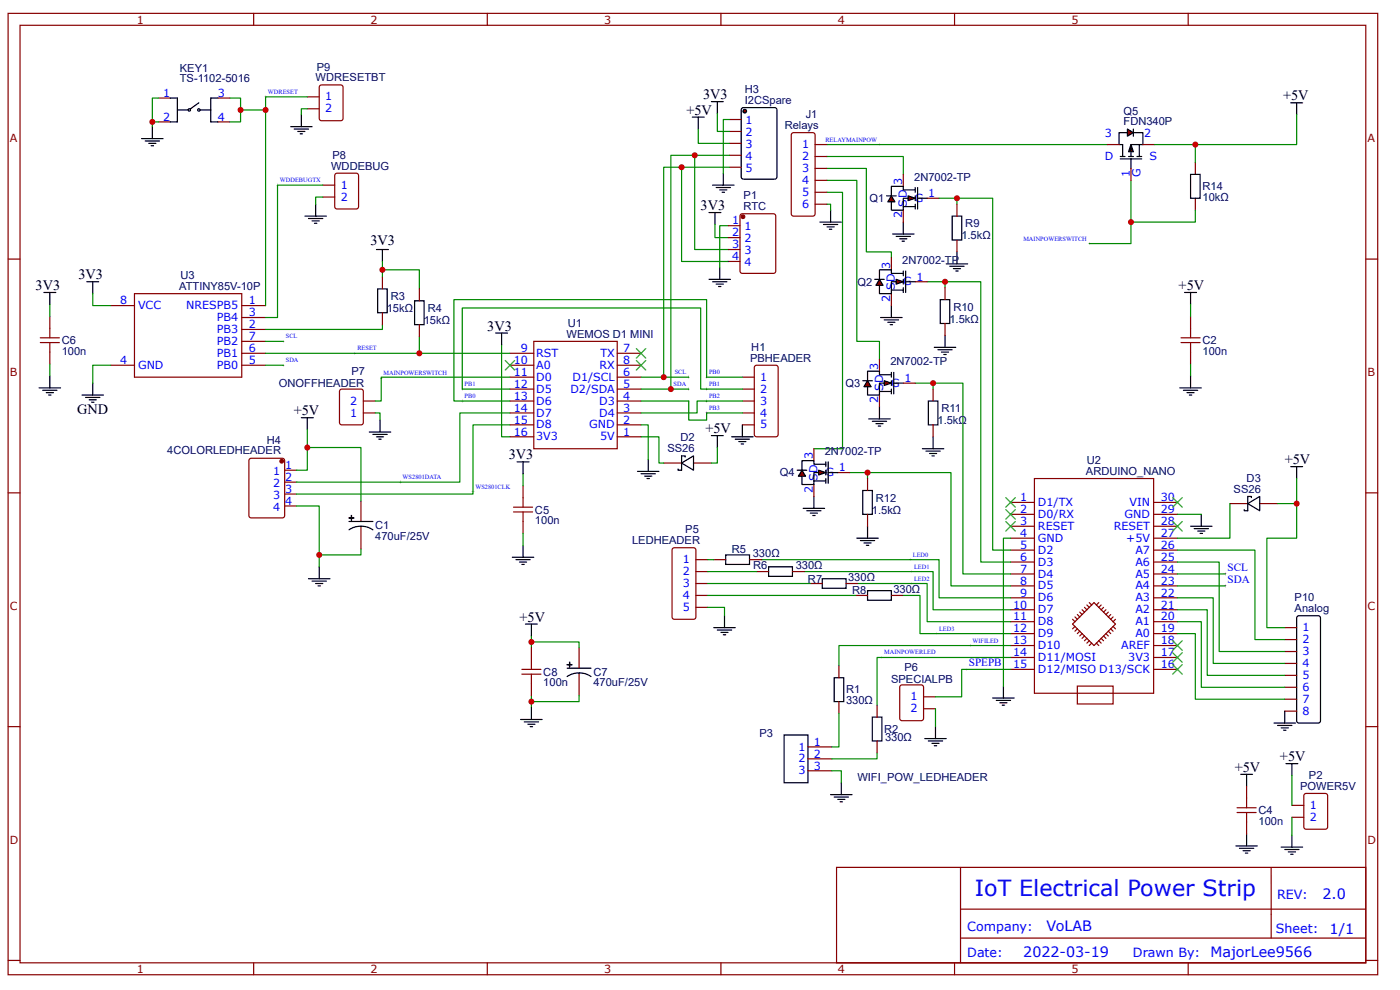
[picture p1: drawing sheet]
<svg xmlns="http://www.w3.org/2000/svg" width="297mm" height="210mm" viewBox="0 0 297 210" stroke-linecap="round" stroke-linejoin="round" font-family="sans-serif">
<g fill="none" stroke="#800" stroke-width=".25">
<path d="M67.9 18.2l.3-.2h4.1l.4 .2 .1 6.9-.2 .4-4.4 .1-.4-.2-.1-6.9zM65.2 20.5h2.5M65.2 23.1h2.5M68.5 39.2h2.5M71.2 36.9l.3-.2h4.1l.4 .2 .1 6.9-.3 .4-4.3 .1-.4-.2-.1-6.9zM68.5 41.8h2.5M23.5 77.4h5M23.5 64.8h5M28.5 62.3h22.8v17.7h-22.8zM51.3 74.9h5M51.3 77.4h5M51.3 72.4h5"/>
<path d="M51.3 69.8h5M51.3 67.3h5M51.3 64.8h5M108.2 74.9h5M108.2 77.4h5M108.2 80h5M113.2 72.4h17.7v22.7h-17.7zM130.9 74.9h5.1M130.9 77.4h5.1M130.9 80h5.1M157.5 80h2.5M160.2 77.6l.3-.2h4.1l.3 .1 .2 .3v14.3l-.1 .3-.3 .2h-4.2l-.2-.1-.3-.3v-14.3z"/>
<path d="M250.6 72.6h4M250.6 71.6h4M252.6 67.1v4.5M252.6 72.6v4.6M53 97.3l.3-.1h6.6l.4 .2 .1 11.9-.2 .4-6.9 .1-.4-.2-.1-11.9zM72.2 82.6l.3-.1h4.1l.4 .2 .1 6.9-.2 .4-4.4 .1-.4-.2-.1-6.9zM77.1 85h2.5M77.1 87.5h2.5M108.2 92.6h5M108.2 90.1h5M108.2 82.5h5M108.2 85h5"/>
<path d="M108.2 87.5h5M130.9 92.6h5.1M130.9 90.1h5.1M130.9 82.5h5.1M130.9 85h5.1M130.9 87.5h5.1M157.5 90.1h2.5M157.5 82.5h2.5M157.5 85h2.5M157.5 87.5h2.5M214.4 119.2h5.1M214.4 116.6h5.1"/>
<path d="M214.4 114.1h5.1M214.4 111.6h5.1M214.4 109h5.1M214.4 106.5h5.1M219.5 101.5h25.2v45.5h-25.2zM244.7 119.2h5.1M244.7 116.6h5.1M244.7 114.1h5.1M244.7 111.6h5.1M244.7 109h5.1M244.7 106.5h5.1M214.4 139.4h5.1"/>
<path d="M214.4 136.9h5.1M214.4 134.3h5.1M214.4 131.8h5.1M214.4 129.3h5.1M214.4 126.7h5.1M214.4 124.2h5.1M214.4 121.7h5.1M227.5 132.3l4.6-4.5 4.5 4.5-4.5 4.6zM227.5 131.3l.6 .5M228.1 130.8l.5 .5M228.1 132.8l-.6 .5M228.6 130.3l.5 .5"/>
<path d="M228.6 133.3l-.5 .5M229.1 129.8l.5 .5M229.1 133.8l-.5 .5M229.6 129.3l.5 .5M229.6 134.3l-.5 .5M230.1 128.8l.5 .5M230.1 134.8l-.5 .5M230.6 128.3l.5 .5M230.6 135.3l-.5 .5M231.1 127.8l.5 .5M231.1 135.8l-.5 .6M231.6 136.4l-.5 .5"/>
<path d="M232.6 136.4l.5 .5M233.1 135.8l.5 .6M233.1 127.8l-.5 .5M233.6 135.3l.5 .5M233.6 128.3l-.5 .5M234.1 134.8l.5 .5M234.1 128.8l-.5 .5M234.6 134.3l.5 .5M234.6 129.3l-.5 .5M235.1 133.8l.5 .5M235.1 129.8l-.5 .5M235.6 133.3l.5 .5"/>
<path d="M235.6 130.3l-.5 .5M236.1 132.8l.5 .5M236.1 130.8l-.5 .5M236.6 131.3l-.5 .5M244.7 139.4h5.1M244.7 136.9h5.1M244.7 134.3h5.1M244.7 131.8h5.1M244.7 129.3h5.1M244.7 126.7h5.1M244.7 124.2h5.1M244.7 121.7h5.1"/>
<path d="M214.4 141.9h5.1M228.6 145.5h7.5v3.8h-7.5zM244.7 141.9h5.1M274.1 170.7h2.5M274.1 173.3h2.5M276.8 168.4l.3-.2h4.1l.4 .2 .1 6.9-.3 .4-4.3 .1-.4-.2-.1-6.9z"/>
</g>
<g fill="none" stroke="#000" stroke-width=".25">
<path d="M61.7 26.9h4.5M62.4 27.4h3M63.2 27.9h1.5M63.7 28.4h.5M63.9 24.3v2.6M273.8 21.8h2.6M275.1 21.8v2.5M18.4 59.7h2.5M19.7 59.7v2.6M64.7 45.8h4.5M65.4 46.3h3.1M66.2 46.8h1.5"/>
<path d="M66.7 47.3h.5M67 43.3v2.5M79.9 52.9h2.5M81.1 52.9v2.5M150.4 45.1h2.5M150.4 59.2h4.6M151.2 59.7h3M151.7 45.1v2.5M152.7 56.7v2.5M173.9 47.1h4.6M174.7 47.6h3M175.5 48.1h1.5"/>
<path d="M176 48.6h.5M176.2 44.6v2.5M105.2 70.6h2.5M106.4 70.6v2.5M151.9 60.2h1.6M152.4 60.7h.5M251.3 62h2.5M252.6 62v2.5M252.6 79.7v2.5M17.4 83.8h4.6M18.2 84.3h3M18.9 84.8h1.5"/>
<path d="M19.4 85.3h.5M19.7 81.2v2.6M78.3 91.6h4.6M79.1 92.1h3M79.9 92.6h1.5M80.4 93.1h.5M80.6 89.1v2.5M250.3 82.2h4.6M251.1 82.7h3M251.8 83.2h1.5M252.3 83.8h.5M151.4 133.1h4.6"/>
<path d="M152.2 133.6h3M152.9 134.1h1.6M153.5 134.6h.5M153.7 130.5v2.6M176.2 168.5h4.6M177 169h3M177.7 169.5h1.5M178.2 170h.5M178.5 165.9v2.6M271.8 179.6h4.6M272.8 161.9h2.5M274.1 161.9v2.5"/>
<path d="M274.1 177.1v2.5M272.6 180.1h3M273.3 180.6h1.5M273.8 181.1h.5"/>
</g>
<g fill="none" stroke="#080" stroke-width=".25">
<path d="M65.2 23.1h-1.3v1.2M65.2 20.5h-8.9v44.3M68.5 39.2h-9.6v28.1h-2.6M175.5 30.7h59.4M239.9 38.2v13.4h-8.8M68.5 41.8h-1.5v1.5M81.1 57.2h7.9v4M81.1 55.4v3.3M151.7 47.6v2.8h2.8M154.5 47.8h-1.8v8.9M19.7 62.3v2.5h3.8M23.5 77.4h-3.8v3.8"/>
<path d="M56.3 77.4h3.8M56.3 72.4h3.8M81.1 68.8v1h-24.8M89 71.4v3.5h-32.7M89 74.9h19.2M106.4 73.1v19.5h1.8M108.2 80h-27.3v5h-1.3M252.6 64.5v2.6M252.6 77.2v2.5M79.6 87.5h1v1.6M161.5 118.7h37.7v8h15.2M170.6 121.2h27.4v8.1h16.4"/>
<path d="M182 123.7h14.7v8.1h17.7M214.4 136.9h-36.4v4.3M274.1 164.4v6.3M274.1 173.3v3.8"/>
</g>
<g fill="#000">
<path d="M58.9 39v.5zM58.6 39.2h.5z"/>
<path d="M186.6 30.4v.5zM186.3 30.7h.5z"/>
<path d="M231.1 51.4v.5zM230.8 51.6h.5z"/>
<path d="M60.1 77.2v.5zM59.9 77.4h.5z"/>
<path d="M60.1 72.1v.5zM59.9 72.4h.5z"/>
<path d="M75.3 74.7v.5zM75.1 74.9h.5z"/>
<path d="M80.9 80v.5zM80.6 80.2h.5z"/>
<path d="M193.2 118.4v.5zM192.9 118.7h.5z"/>
<path d="M187.1 139.1v.5zM186.8 139.4h.5z"/>
<path d="M193.4 120.9v.5zM193.2 121.2h.5z"/>
<path d="M193.4 123.5v.5zM193.2 123.7h.5z"/>
<path d="M198.7 134.1v.5zM198.5 134.3h.5z"/>
<path d="M205.8 136.6v.5zM205.5 136.9h.5z"/>
</g>
<circle cx="59.8" cy="97.8" r=".38" fill="#800"/>
<g fill="none" stroke="#800" stroke-width=".25">
<path d="M60.4 99.7h2.5M60.4 102.2h2.5M60.4 104.7h2.5M60.4 107.3h2.5M191 145.4l.4-.2h4l.4 .2 .1 6.9-.2 .4-4.3 .1-.4-.2-.1-6.9zM195.9 147.7h2.6M195.9 150.3h2.6"/>
<circle cx="59.8" cy="97.8" r=".38"/>
</g>
<g fill="none" stroke="#000" stroke-width=".25">
<path d="M146.9 24.8h2.5M148.1 24.8v2.6M151.2 39.2h4.5M151.9 39.8h3.1M153.5 36.7v2.5M157.4 23l.3-.2h6.6l.5 .3v14.4l-.3 .4-6.8 .1-.4-.3-.1-14.4zM152.7 40.3h1.5M153.2 40.8h.5M189.4 49.6h4.5M190.1 50.1h3.1M190.9 50.6h1.5M191.4 51.1h.5"/>
<path d="M191.6 47.1v2.5M200.7 55.9h4.6M201.5 56.4h3M202.3 57h1.5M202.8 57.5h.5M203 53.4v2.5M186.8 67.3h4.6M187.6 67.8h3M188.3 68.3h1.6M188.9 68.8h.5M189.1 64.8v2.5M198.2 73.6h4.6"/>
<path d="M199 74.1h3M199.7 74.7h1.5M200.2 75.2h.5M200.5 71.1v2.5M63.9 88.6h2.6M65.2 88.6v2.5M135.2 99.9h4.6M137.5 97.4v2.5M150.9 92.4h2.6M152.2 92.4v2.5M155.2 92.6h4.6M156 93.1h3"/>
<path d="M156.7 93.6h1.6M157.2 94.1h.5M157.5 90.1v2.5M184.3 88.8h4.6M185.1 89.3h3M185.8 89.8h1.5M186.3 90.3h.5M186.6 86.3v2.5M195.7 95.1h4.5M196.4 95.6h3.1M197.2 96.1h1.5M197.7 96.7h.5"/>
<path d="M198 92.6v2.5M273.8 98.9h2.6M275.1 98.9v2.6M136 100.4h3M136.8 101h1.5M137.3 101.5h.5M170.4 107.8h4.5M171.2 108.3h3M171.9 108.8h1.5M172.4 109.3h.5M172.7 105.3v2.5M181.8 114.1h4.5"/>
<path d="M182.5 114.6h3.1M183.3 115.1h1.5M183.8 115.6h.5M184 111.6v2.5M252.6 111.6h4.5M253.3 112.1h3.1M254.1 112.6h1.5M254.6 113.1h.5M254.9 109v2.6M65.4 122.7h4.6M66.2 123.2h3M67 123.7h1.5"/>
<path d="M67.5 124.2h.5M67.7 120.2v2.5M196.2 156.6h4.5M196.9 157.1h3.1M197.7 157.6h1.5M198.2 158.1h.5M198.5 154.1v2.5M210.6 148h4.6M211.4 148.5h3M212.1 149h1.5M212.6 149.5h.5M212.9 145.5v2.5"/>
</g>
<g fill="none" stroke="#080" stroke-width=".25">
<path d="M175.5 33.2h16.1v3.8M175.5 35.7h8.3v17.7h5.3v1.3M175.5 38.2h6.3v34.2h4.8v3.8M175.5 40.8h3.2v54.3h-6M196.7 59.7h3.8v1.3M200.5 59.7h7.6v59.5h6.3M203 43.3v-1.3h7.6v74.6h3.8M136 80h10.1M157.5 80h-7.6v-16.5h-53.6v21.5h11.9M65.2 91.1v8.6h-2.3M108.2 82.5h-10.1v-17.2h50.5v17.2h8.9M108.2 87.5h-10.6v14.7h-34.7"/>
<path d="M108.2 90.1h-7.9v14.6h-37.4M136 90.1h1.5v7.3M136 82.5h10.1M146.1 85v4.1h3.8v-1.6h7.6M157.5 85h-9.6v2.5h-11.9M194.2 81.2h3.8v1.3M198 81.2h6.3v40.5h10.1M62.9 107.3h4.8v12.9M180.3 100.2h3.7v1.3M184 100.2h17.8v24h12.6M214.4 114.1h-1.5v31.4M249.8 109h5.1"/>
<path d="M249.8 121.7h10.1M249.8 124.2h10.1M198.5 150.3v3.8M214.4 141.9h-10.4v5.8h-5.5"/>
</g>
<g fill="#000">
<path d="M56.3 20.3v.5zM56.1 20.5h.5z"/>
<path d="M107.2 76.4l2 2zM109.2 76.4l-2 2z"/>
<path d="M135 73.9l2 2zM137 73.9l-2 2z"/>
<path d="M135 76.4l2 2zM137 76.4l-2 2z"/>
<path d="M146.1 79.7v.5zM145.9 80h.5z"/>
<path d="M149.9 79.7v.5zM149.7 80h.5z"/>
<path d="M98.1 84.8v.5zM97.8 85h.5z"/>
<path d="M98.1 82.2v.5zM97.8 82.5h.5z"/>
<path d="M146.1 82.2v.5zM145.9 82.5h.5z"/>
<path d="M149.9 82.2v.5zM149.7 82.5h.5z"/>
<path d="M149.9 84.8v.5zM149.7 85h.5z"/>
<path d="M149.9 87.3v.5zM149.7 87.5h.5z"/>
<path d="M84.9 102v.5zM84.7 102.2h.5z"/>
<path d="M100.3 104v.5zM100.1 104.2h.5z"/>
<path d="M213.4 105.5l2 2zM215.4 105.5l-2 2z"/>
<path d="M213.4 108l2 2.1zM215.4 108l-2 2.1z"/>
<path d="M213.4 110.6l2 2zM215.4 110.6l-2 2z"/>
<path d="M248.8 105.5l2 2zM250.8 105.5l-2 2z"/>
<path d="M248.8 110.6l2 2zM250.8 110.6l-2 2z"/>
<path d="M248.8 135.8l2 2.1zM250.8 135.8l-2 2.1z"/>
<path d="M248.8 138.4l2 2zM250.8 138.4l-2 2z"/>
<path d="M259.9 124v.5zM259.7 124.2h.5z"/>
<path d="M259.9 121.4v.5zM259.7 121.7h.5z"/>
<path d="M205 141.7v.5zM204.8 141.9h.5z"/>
<path d="M248.8 140.9l2 2zM250.8 140.9l-2 2z"/>
</g>
<g fill="none" stroke="#3c3" stroke-width=".25">
<path d="M107.2 76.4l2 2M109.2 76.4l-2 2M135 73.9l2 2M135 76.4l2 2M137 73.9l-2 2M137 76.4l-2 2M213.4 105.5l2 2M213.4 108l2 2.1M213.4 110.6l2 2M215.4 105.5l-2 2M215.4 108l-2 2.1M215.4 110.6l-2 2"/>
<path d="M248.8 105.5l2 2M248.8 110.6l2 2M250.8 105.5l-2 2M250.8 110.6l-2 2M248.8 135.8l2 2.1M248.8 138.4l2 2M250.8 135.8l-2 2.1M250.8 138.4l-2 2M248.8 140.9l2 2M250.8 140.9l-2 2"/>
</g>
<circle cx="158" cy="23.6" r=".38" fill="#800"/>
<g fill="none" stroke="#000" stroke-width=".25">
<path d="M150.9 21.5h2.6M152.2 21.5v2.6M74 112.3a4.6 4.6 0 0 1 5.1 0M74 110.6h5.1M275.2 130.7l.4-.2h4l.3 .1 .2 .3v21.9v.3l-.4 .2h-4.1l-.3-.1-.2-.3v-21.9zM270.3 153.3h4.5M271 153.8h3.1M271.8 154.3h1.5M272.3 154.8h.5M272.6 150.8v2.5"/>
<circle cx="158" cy="23.6" r=".38"/>
</g>
<g fill="none" stroke="#800" stroke-width=".25">
<path d="M154.7 25.3h2.5M154.7 27.9h2.5M154.7 30.4h2.5M154.7 32.9h2.5M154.7 35.5h2.5M76.6 106.3v4.3M76.6 111.6v4.8M272.6 133.1h2.5M272.6 135.6h2.5M272.6 138.1h2.5M272.6 140.7h2.5M272.6 143.2h2.5"/>
<path d="M272.6 145.7h2.5M272.6 148.2h2.5M272.6 150.8h2.5"/>
</g>
<path d="M148.1 27.4v3h6.6M152.2 24.1v3.8h2.5M154.7 25.3h-1.2v11.4M154.7 32.9h-12.4v49.6M154.7 35.5h-13.9v44.5M249.8 116.6h16.4v19h6.4M249.8 119.2h8.8v18.9h14M275.1 101.5v12.6h-6.3v19h3.8M249.8 126.7h7.6v14h15.2M249.8 129.3h6.3v13.9h16.5M249.8 131.8h5.1v13.9h17.7M249.8 134.3h3.8v13.9h19" fill="none" stroke="#080" stroke-width=".25"/>
<path d="M74 109.8h1.1z" fill="#800"/>
<path d="M74 109.8h1.1z" fill="none" stroke="#000" stroke-width=".25"/>
<path d="M74.6 109.3v1z" fill="#800"/>
<g fill="none" stroke="#000" stroke-width=".25">
<path d="M9.3 62h2.5M10.6 62v2.5M10.6 79.7v2.5M8.3 82.2h4.5M9.1 82.7h3M9.8 83.2h1.5M10.3 83.8h.5M109.7 97.9h2.5M111 97.9v2.5M74.6 109.3v1zM108.7 118.1h4.5M109.4 118.7h3.1"/>
<path d="M110.2 119.2h1.5M110.7 119.7h.5M111 115.6v2.5M120.3 143.4a4.6 4.6 0 0 1 5.1 0M120.3 141.7h5.1M262.2 179.3h4.5M262.9 179.9h3.1M263.2 164.2h2.5M264.5 164.2v2.5M264.5 176.8v2.5M263.7 180.4h1.5M264.2 180.9h.5"/>
</g>
<path d="M10.6 64.5v2.6M10.6 77.2v2.5M65.2 94.9h11.4v11.4M76.6 116.4v1.2h-8.9M111 100.4v2.6M111 113.1v2.5" fill="none" stroke="#080" stroke-width=".25"/>
<g fill="none" stroke="#800" stroke-width=".25">
<path d="M8.5 72.6h4.1M8.5 71.6h4.1M10.6 67.1v4.5M10.6 72.6v4.6M108.9 108.5h4.1M108.9 107.5h4.1M111 103v4.5M111 108.5v4.6M122.9 137.4v4.3M122.9 142.7v4.8M262.4 172.3h4.1M262.4 171.3h4.1"/>
<path d="M264.5 166.7v4.6M264.5 172.3v4.5"/>
</g>
<path d="M120.3 140.9h1z" fill="#800"/>
<path d="M120.3 140.9h1z" fill="none" stroke="#000" stroke-width=".25"/>
<path d="M120.8 140.4l.1 1z" fill="#800"/>
<g fill="none" stroke="#000" stroke-width=".25">
<path d="M30 29.4h4.6M30.8 29.9h3M31.6 30.4h1.5M32.1 30.9h.5M32.3 26.9v2.5M36.1 20.8h1.5v5h-1.5M37.6 23.3h2.3M42.2 21.8l-1.8 1.3M42.4 23.3h2.3M46.2 20.8h-1.5v5h1.5M111.5 132.3h2.5M112.7 132.3v2.5"/>
<path d="M110.5 152.5h4.5M111.2 153h3.1M112 153.6h1.5M112.5 154.1h.5M112.7 150v2.5M120.8 140.4l.1 1z"/>
<circle cx="40.2" cy="23.3" r=".25"/>
<circle cx="42.2" cy="23.3" r=".25"/>
</g>
<path d="M33.6 25.8h-1.3v1.1M33.6 20.8h-1.3v5M48.8 20.8h2.2v5h-2.2M51 23.3h5.3M112.7 136.1h10.2v1.3M112.7 134.8v2.6M112.7 147.5v2.5M122.9 147.5v1.2h-10.2" fill="none" stroke="#080" stroke-width=".25"/>
<g fill="none" stroke="#800" stroke-width=".25">
<path d="M1.7 2.8h290.6v203.9h-290.6zM4.3 5.4h285.5v198.7h-285.5zM53.8 2.8v2.6M103.4 2.8v2.6M152.9 2.8v2.6M202.5 2.8v2.6M252.1 2.8v2.6M33.6 25.8h2.5M33.6 20.8h2.5M46.2 25.8h2.6M46.2 20.8h2.6M1.7 54.9h2.6"/>
<path d="M157.1 45.5l.4-.2h6.6l.4 .2 .1 12-.2 .4-6.9 .1-.4-.3-.1-11.9zM289.8 54.9h2.5M1.7 104.5h2.6M289.8 104.5h2.5M112.7 137.4v4.5M1.7 154.1h2.6M110.7 142.9h4.1M110.7 141.9h4.1M112.7 142.9v4.6M289.8 154.1h2.5M177.5 183.9h112.3v20.2h-112.3zM203.8 183.9v20.2"/>
<path d="M203.8 192.7h85.9M203.9 198.9h85.8M269.7 183.9v15M1.7 203.6h2.6M53.8 204.1v2.6M103.4 204.1v2.6M152.9 204.1v2.6M202.5 204.1v2.6M252.1 204.1v2.6M289.8 203.6h2.5"/>
</g>
<circle cx="157.6" cy="45.9" r=".38" fill="#800"/>
<g fill="none" stroke="#800" stroke-width=".25">
<path d="M154.5 47.8h2.5M154.5 50.4h2.5M154.5 52.9h2.5M154.5 55.4h2.5M140.8 98.2h3.8M147.1 98.2h3.8M260.9 106.8h3.8M267.2 106.8h3.8"/>
<circle cx="157.6" cy="45.9" r=".38"/>
</g>
<path d="M136 92.6h3.8v5.6h1M136 85h10.1M152.2 94.9v3.3h-1.3M260.9 106.8v7.3h-11.1M271 106.8h4.1" fill="none" stroke="#080" stroke-width=".25"/>
<path d="M144.6 98.2l2.5-1.5v3zM145.4 96.9v-.2h-.8v3h-.8v-.3M264.7 106.8l2.5-1.5v3zM265.5 105.5v-.2h-.8v3h-.7v-.3" fill="none" stroke="#000" stroke-width=".25"/>
<path d="M239.9 30.7l.5 1.5h-1z" fill="#800"/>
<path d="M239.9 30.7l.5 1.5h-1z" fill="none" stroke="#000" stroke-width=".25"/>
<path d="M239.2 27.4l1.2 .7-1.2 .8z" fill="#800"/>
<g fill="none" stroke="#000" stroke-width=".25">
<path d="M194.2 39.8v1M194.7 39.8v4.5M237.7 33.7h4.5M237.7 33.2h1M239.2 27.4l1.2 .7-1.2 .8zM239.2 28.1h-1.8v2.6h.8v2.5M239.4 33.2h1M239.9 33.7v2M240.4 28.1h2.1v2.6h-2.6v2.5M240.4 27.4v1.5M241.2 33.2h1M241.7 30.7v2.5"/>
<path d="M252.6 37h2v5h-2zM188.1 41.5h2M191.6 43.8h2.6M194.2 42h-2.6v2.6h-2.5v-1.8M194.2 40.3h-2.6v-.8h-2.5v2M194.2 41.5v1M194.2 43.3v1M194.7 42h2"/>
</g>
<g fill="none" stroke="#800" stroke-width=".25">
<path d="M168 28.3l.4-.2h4l.3 .1 .2 .3v16.8l-.1 .3-.3 .2h-4.1l-.3-.1-.2-.3v-16.8zM172.9 30.7h2.6M172.9 33.2h2.6M172.9 35.7h2.6M172.9 38.2h2.6M191.6 37v2.5M234.9 30.7h2.5M239.9 35.7v2.5M242.5 30.7h2.5M253.6 34.4v2.6M172.9 40.8h2.6M172.9 43.3h2.6"/>
<path d="M191.6 44.6v2.5M196.7 42h2.5M253.6 42v2.6"/>
</g>
<path d="M253.6 30.7v3.7M275.1 24.3v6.4h-30.1M175.5 43.3h.7v1.3M253.6 44.6v2.5h-13.7" fill="none" stroke="#080" stroke-width=".25"/>
<path d="M189.1 41.5l.8 1.3h-1.6z" fill="#800"/>
<path d="M189.1 41.5l.8 1.3h-1.6z" fill="none" stroke="#000" stroke-width=".25"/>
<path d="M192.6 41.5l1.6 .5-1.6 .5z" fill="#800"/>
<path d="M185.6 59.2h2M191.6 59.7h-2.5v2.6h-2.5v-1.8M191.6 58h-2.5v-.8h-2.5v2M191.6 57.5v1M191.6 59.2v1M192.1 59.7h2.1M192.1 57.5v4.5M192.6 41.5l1.6 .5-1.6 .5zM189.1 61.5h2.5M191.6 61v1" fill="none" stroke="#000" stroke-width=".25"/>
<path d="M199.2 42h3.8" fill="none" stroke="#080" stroke-width=".25"/>
<path d="M189.1 54.7v2.5M194.2 59.7h2.5M189.1 62.3v2.5" fill="none" stroke="#800" stroke-width=".25"/>
<path d="M186.6 59.2l.7 1.3h-1.5z" fill="#800"/>
<path d="M186.6 59.2l.7 1.3h-1.5z" fill="none" stroke="#000" stroke-width=".25"/>
<path d="M190.1 59.2l1.5 .5-1.5 .5z" fill="#800"/>
<path d="M190.1 59.2l1.5 .5-1.5 .5zM189.1 79.5h-2.5v-.8h-2.6v2M189.1 79v1M189.6 79v4.5M183 80.7h2.1M186.6 83h2.5M189.1 81.2h-2.5v2.6h-2.6v-1.8M189.1 80.7v1M189.1 82.5v1M189.6 81.2h2" fill="none" stroke="#000" stroke-width=".25"/>
<path d="M186.6 76.2v2.5M186.6 83.8v2.5M191.6 81.2h2.6" fill="none" stroke="#800" stroke-width=".25"/>
<path d="M184 80.7l.8 1.3h-1.5z" fill="#800"/>
<path d="M184 80.7l.8 1.3h-1.5z" fill="none" stroke="#000" stroke-width=".25"/>
<path d="M187.6 80.7l1.5 .5-1.5 .5z" fill="#800"/>
<path d="M169.1 99.7h2.1M175.2 98.4h-2.5v-.7h-2.6v2M175.2 97.9v1M175.2 99.7v1M175.7 97.9v4.6M187.6 80.7l1.5 .5-1.5 .5zM172.7 102h2.5M175.2 100.2h-2.5v2.5h-2.6v-1.7M175.2 101.5v1M175.7 100.2h2" fill="none" stroke="#000" stroke-width=".25"/>
<path d="M172.7 95.1v2.6M172.7 102.7v2.6M177.7 100.2h2.6" fill="none" stroke="#800" stroke-width=".25"/>
<path d="M170.1 99.7l.8 1.3h-1.5z" fill="#800"/>
<path d="M170.1 99.7l.8 1.3h-1.5z" fill="none" stroke="#000" stroke-width=".25"/>
<path d="M173.7 99.7l1.5 .5-1.5 .5z" fill="#800"/>
<g fill="none" stroke="#000" stroke-width=".25">
<path d="M202 45.8h2v5.1h-2zM80.1 61.2h2v5.1h-2zM88 63.8h2v5h-2zM199.5 63.5h2v5.1h-2zM173.7 99.7l1.5 .5-1.5 .5zM196.9 85h2.1v5.1h-2.1zM154 117.6h5v2.1h-5zM183 104h2.1v5h-2.1zM163.1 120.2h5v2h-5zM174.4 122.7h5.1v2h-5.1zM184 125.2h5.1v2.1h-5.1zM166.3 155.8h5.1v10.1h-5.1z"/>
<path d="M177 143.7h2v5h-2zM185.1 152h2v5.1h-2z"/>
</g>
<g fill="none" stroke="#800" stroke-width=".25">
<path d="M81.1 58.7v2.5M203 43.3v2.5M203 50.9v2.5M81.1 66.3v2.5M89 61.2v2.6M89 68.8v2.6M200.5 61v2.5M200.5 68.6v2.5M198 82.5v2.5M198 90.1v2.5M142.7 116.3l.4-.2h4l.3 .1 .2 .3v14.3l-.1 .3-.3 .2h-4.1l-.3-.1-.2-.3v-14.3zM147.6 118.7h2.6"/>
<path d="M151.4 118.7h2.6M159 118.7h2.5M184 101.5v2.5M184 109v2.6M147.6 121.2h2.6M147.6 123.7h2.6M147.6 126.2h2.6M147.6 128.8h2.6M160.5 121.2h2.6M168.1 121.2h2.5M171.9 123.7h2.5M179.5 123.7h2.5"/>
<path d="M181.5 126.2h2.5M189.1 126.2h2.5M171.4 158.4h5.1M178 141.2v2.5M178 148.7v2.6M186.1 149.5v2.5M186.1 157.1v2.5M171.4 160.9h5.1M171.4 163.4h5.1"/>
</g>
<path d="M144.6 35.5v19.9h9.9M147.4 32.9v20h7.1M150.2 118.7h1.2M150.2 128.8h3.5v1.7M150.2 121.2h10.3M150.2 123.7h21.7M150.2 126.2h31.3M191.6 126.2h3.6v8.1h19.2M214.4 139.4h-28.3v10.1M178 151.3v7.1h-1.5M186.1 159.6v1.3h-9.6M176.5 163.4h2v2.5" fill="none" stroke="#080" stroke-width=".25"/>
<g fill="#c00">
<circle cx="56.3" cy="23.3" r=".63"/>
<circle cx="51" cy="23.3" r=".63"/>
<circle cx="112.7" cy="148.7" r=".63"/>
<circle cx="112.7" cy="136.1" r=".63"/>
<circle cx="198" cy="81.2" r=".63"/>
<circle cx="200.5" cy="59.7" r=".63"/>
<circle cx="184" cy="100.2" r=".63"/>
<circle cx="32.3" cy="25.8" r=".63"/>
<circle cx="89" cy="74.9" r=".63"/>
<circle cx="275.1" cy="106.8" r=".63"/>
<circle cx="253.6" cy="30.7" r=".63"/>
<circle cx="239.9" cy="47.1" r=".63"/>
<circle cx="203" cy="42" r=".63"/>
<circle cx="147.4" cy="32.9" r=".63"/>
<circle cx="144.6" cy="35.5" r=".63"/>
<circle cx="81.1" cy="57.2" r=".63"/>
<circle cx="65.2" cy="94.9" r=".63"/>
<circle cx="67.7" cy="117.6" r=".63"/>
<circle cx="140.8" cy="80" r=".63"/>
<circle cx="142.3" cy="82.5" r=".63"/>
</g>
<text font-size="4.7" fill="#00f" x="206.8" y="190">IoT Electrical Power Strip</text>
<g font-size="3">
<text x="149.2" y="21">3V3</text>
<text x="272.2" y="21.3">+5V</text>
<text x="145.6" y="24.3">+5V</text>
<text x="148.6" y="44.6">3V3</text>
<text x="78.6" y="51.9">3V3</text>
<text x="16.6" y="59.2">3V3</text>
<text x="7.5" y="61.5">3V3</text>
<text x="250.1" y="61.5">+5V</text>
<text x="103.4" y="70.1">3V3</text>
<text x="16.4" y="87.8">GND</text>
<text x="62.3" y="88.1">+5V</text>
<text x="149.7" y="91.8">+5V</text>
<text x="107.9" y="97.4">3V3</text>
<text x="272.6" y="98.4">+5V</text>
<text x="110.2" y="131.8">+5V</text>
<text x="271.5" y="161.4">+5V</text>
<text x="261.9" y="163.7">+5V</text>
</g>
<g font-size="3" fill="#00f">
<text x="280.6" y="190.5">2.0</text>
<text x="222" y="197.4">VoLAB</text>
<text x="282.1" y="197.9">1/1</text>
<text x="217.1" y="203">2022-03-19</text>
<text x="256.8" y="202.9">MajorLee9566</text>
</g>
<g font-size="2.7" fill="#00f">
<text x="270.9" y="190.5">REV:</text>
<text x="205.2" y="197.4">Company:</text>
<text x="270.7" y="197.8">Sheet:</text>
<text x="205.2" y="202.9">Date:</text>
<text x="240.3" y="202.9">Drawn By:</text>
</g>
<g font-size="2.4" fill="#800">
<text x="29" y="5">1</text>
<text x="78.6" y="5">2</text>
<text x="128.2" y="5">3</text>
<text x="177.7" y="5">4</text>
<text x="227.3" y="5">5</text>
<text x="2.1" y="30.1">A</text>
<text x="290.1" y="30.1">A</text>
<text x="2.1" y="79.7">B</text>
<text x="290.1" y="79.7">B</text>
<text x="2.1" y="129.3">C</text>
<text x="290.1" y="129.3">C</text>
<text x="2.1" y="178.8">D</text>
<text x="290.1" y="178.8">D</text>
<text x="29" y="206.3">1</text>
<text x="78.6" y="206.3">2</text>
<text x="128.2" y="206.3">3</text>
<text x="177.7" y="206.3">4</text>
<text x="227.3" y="206.3">5</text>
</g>
<g font-size="2.4" fill="#000080">
<text x="38.2" y="17.4">TS-1102-5016</text>
<text x="38.2" y="15.2">KEY1</text>
<text x="67" y="17.2">WDRESETBT</text>
<text x="67.2" y="15">P9</text>
<text x="158" y="22.1">I2CSpare</text>
<text x="158" y="19.8">H3</text>
<text x="166.5" y="27.4">Relays</text>
<text x="170.9" y="25.1">J1</text>
<text x="238.4" y="26.6">FDN340P</text>
<text x="238.4" y="24.3">Q5</text>
<text x="70.3" y="36">WDDEBUG</text>
<text x="70.5" y="33.7">P8</text>
<text x="193.9" y="38.3">2N7002-TP</text>
<text x="255.1" y="40.3">R14</text>
<text x="157.8" y="44.5">RTC</text>
<text x="157.8" y="42.3">P1</text>
<text x="184.4" y="42.8">Q1</text>
<text x="255.1" y="42.6">10kΩ</text>
<text x="203.9" y="50.7">1.5kΩ</text>
<text x="204.8" y="48.2">R9</text>
<text x="38.3" y="59.2">U3</text>
<text x="191.4" y="56">2N7002-TP</text>
<text x="38" y="61.5">ATTINY85V-10P</text>
<text x="82.9" y="63.6">R3</text>
<text x="181.9" y="60.5">Q2</text>
<text x="202.3" y="65.9">R10</text>
<text x="82.1" y="66.1">15kΩ</text>
<text x="89.9" y="68.7">15kΩ</text>
<text x="90.7" y="66.1">R4</text>
<text x="120.2" y="71.6">WEMOS D1 MINI</text>
<text x="120.4" y="69.3">U1</text>
<text x="201.4" y="68.4">1.5kΩ</text>
<text x="13.1" y="75.2">100n</text>
<text x="13.1" y="73">C6</text>
<text x="159.1" y="76.7">PBHEADER</text>
<text x="159.4" y="74.4">H1</text>
<text x="188.9" y="77.5">2N7002-TP</text>
<text x="255.1" y="75.2">100n</text>
<text x="255.1" y="73">C2</text>
<text x="59.2" y="82">ONOFFHEADER</text>
<text x="74.6" y="79.5">P7</text>
<text x="179.4" y="82">Q3</text>
<text x="198.9" y="89.9">1.5kΩ</text>
<text x="199.7" y="87.4">R11</text>
<text x="56.6" y="94.1">H4</text>
<text x="141.6" y="95.9">SS26</text>
<text x="144.4" y="93.6">D2</text>
<text x="35.5" y="96.3">4COLORLEDHEADER</text>
<text x="165.5" y="101">Q4</text>
<text x="175" y="96.4">2N7002-TP</text>
<text x="230.4" y="100.7">ARDUINO_NANO</text>
<text x="230.6" y="98.4">U2</text>
<text x="185.8" y="106.3">R12</text>
<text x="261.7" y="104.5">SS26</text>
<text x="264.5" y="102.2">D3</text>
<text x="79.6" y="112.1">C1</text>
<text x="113.5" y="111.1">100n</text>
<text x="113.5" y="108.9">C5</text>
<text x="145.4" y="113.1">P5</text>
<text x="185" y="108.9">1.5kΩ</text>
<text x="79.6" y="114.4">470uF/25V</text>
<text x="134.1" y="115.4">LEDHEADER</text>
<text x="155.2" y="117.2">R5</text>
<text x="159.7" y="118.2">330Ω</text>
<text x="159.8" y="120.7">R6</text>
<text x="168.8" y="120.7">330Ω</text>
<text x="171.4" y="123.5">R7</text>
<text x="179.9" y="123.3">330Ω</text>
<text x="189.5" y="125.8">330Ω</text>
<text x="180.8" y="126">R8</text>
<text x="274.7" y="129.8">Analog</text>
<text x="274.7" y="127.5">P10</text>
<text x="115.3" y="143.3">C8</text>
<text x="125.9" y="143.2">C7</text>
<text x="191.9" y="142.2">P6</text>
<text x="115.3" y="145.5">100n</text>
<text x="125.9" y="145.5">470uF/25V</text>
<text x="179.5" y="149.3">330Ω</text>
<text x="179.5" y="147">R1</text>
<text x="189.1" y="144.8">SPECIALPB</text>
<text x="187.6" y="155.4">R2</text>
<text x="161.1" y="156.2">P3</text>
<text x="187.8" y="157.1">330Ω</text>
<text x="181.9" y="165.5">WIFI_POW_LEDHEADER</text>
<text x="275.8" y="167.5">POWER5V</text>
<text x="277.7" y="165.2">P2</text>
<text x="267" y="172.6">C4</text>
<text x="267" y="174.8">100n</text>
</g>
<g font-size="2.4" fill="#00f">
<text x="34.6" y="20.5">1</text>
<text x="46.2" y="20.5">3</text>
<text x="69" y="21.3">1</text>
<text x="69" y="23.8">2</text>
<text x="34.6" y="25.6">2</text>
<text x="46.2" y="25.6">4</text>
<text x="158.2" y="26.4">1</text>
<text x="158.2" y="28.9">2</text>
<text x="234.4" y="29.1">3</text>
<text x="242.7" y="29.1">2</text>
<text x="158.2" y="31.4">3</text>
<text x="158.2" y="33.9">4</text>
<text x="170.2" y="31.4">1</text>
<text x="170.2" y="33.9">2</text>
<text x="234.4" y="33.9">D</text>
<text x="243.9" y="33.9">S</text>
<text x="72.3" y="40">1</text>
<text x="158.2" y="36.5">5</text>
<text x="170.2" y="36.5">3</text>
<text x="170.2" y="39">4</text>
<text x="170.2" y="41.5">5</text>
<text x="191.4" y="39.2" transform="rotate(-90 191.4 39.2)">3</text>
<text x="196.9" y="41.8">1</text>
<text x="239.7" y="37.5" transform="rotate(-90 239.7 37.5)">1</text>
<text x="242" y="37.5" transform="rotate(-90 242 37.5)">G</text>
<text x="72.3" y="42.5">2</text>
<text x="155.4" y="47.6">1</text>
<text x="170.2" y="44.1">6</text>
<text x="191.4" y="46.3" transform="rotate(-90 191.4 46.3)">2</text>
<text x="192.4" y="43.8" transform="rotate(-90 192.4 43.8)">SD</text>
<text x="194.1" y="42.8">G</text>
<text x="155.4" y="50.1">2</text>
<text x="155.4" y="52.7">3</text>
<text x="157.9" y="48.9">1</text>
<text x="157.9" y="51.4">2</text>
<text x="157.9" y="53.9">3</text>
<text x="155.4" y="55.2">4</text>
<text x="157.9" y="56.4">4</text>
<text x="188.9" y="57" transform="rotate(-90 188.9 57)">3</text>
<text x="194.4" y="59.5">1</text>
<text x="25.5" y="64.5">8</text>
<text x="29.3" y="65.5">VCC</text>
<text x="39.5" y="65.5">NRESPB5</text>
<text x="52.8" y="64.5">1</text>
<text x="188.9" y="64" transform="rotate(-90 188.9 64)">2</text>
<text x="189.9" y="61.5" transform="rotate(-90 189.9 61.5)">SD</text>
<text x="191.6" y="60.5">G</text>
<text x="46" y="70.6">PB3</text>
<text x="46" y="68.1">PB4</text>
<text x="52.8" y="69.6">2</text>
<text x="52.8" y="67.1">3</text>
<text x="25.5" y="77.2">4</text>
<text x="46" y="75.7">PB1</text>
<text x="46" y="73.1">PB2</text>
<text x="52.8" y="77.2">5</text>
<text x="52.8" y="74.7">6</text>
<text x="52.8" y="72.1">7</text>
<text x="109" y="77.2">10</text>
<text x="110.5" y="74.7">9</text>
<text x="113.7" y="75.7">RST</text>
<text x="127.4" y="75.7">TX</text>
<text x="132.2" y="74.7">7</text>
<text x="132.2" y="77.2">8</text>
<text x="29.3" y="78.2">GND</text>
<text x="46" y="78.2">PB0</text>
<text x="109" y="79.7">11</text>
<text x="109" y="82.2">12</text>
<text x="113.7" y="78.2">A0</text>
<text x="113.7" y="80.7">D0</text>
<text x="113.7" y="83.2">D5</text>
<text x="121" y="83.2">D2/SDA</text>
<text x="121.5" y="80.7">D1/SCL</text>
<text x="127.2" y="78.2">RX</text>
<text x="132.2" y="79.7">6</text>
<text x="132.2" y="82.2">5</text>
<text x="161.3" y="80.7">1</text>
<text x="161.3" y="83.2">2</text>
<text x="186.3" y="78.4" transform="rotate(-90 186.3 78.4)">3</text>
<text x="187.3" y="83" transform="rotate(-90 187.3 83)">SD</text>
<text x="189" y="82">G</text>
<text x="191.9" y="81">1</text>
<text x="74.3" y="88.3">1</text>
<text x="74.3" y="85.8">2</text>
<text x="109" y="84.8">13</text>
<text x="109" y="87.3">14</text>
<text x="109" y="89.8">15</text>
<text x="113.7" y="85.8">D6</text>
<text x="113.7" y="88.3">D7</text>
<text x="127.1" y="85.8">D3</text>
<text x="127.1" y="88.3">D4</text>
<text x="132.2" y="89.8">2</text>
<text x="132.2" y="84.8">4</text>
<text x="132.2" y="87.3">3</text>
<text x="161.3" y="85.8">3</text>
<text x="161.3" y="88.3">4</text>
<text x="186.3" y="85.5" transform="rotate(-90 186.3 85.5)">2</text>
<text x="109" y="92.4">16</text>
<text x="113.7" y="93.4">3V3</text>
<text x="113.7" y="90.8">D8</text>
<text x="125" y="90.8">GND</text>
<text x="127.3" y="93.4">5V</text>
<text x="132.2" y="92.4">1</text>
<text x="161.3" y="90.8">5</text>
<text x="58" y="100.7">1</text>
<text x="60.5" y="99.4">1</text>
<text x="60.5" y="102">2</text>
<text x="172.4" y="97.4" transform="rotate(-90 172.4 97.4)">3</text>
<text x="173.4" y="102" transform="rotate(-90 173.4 102)">SD</text>
<text x="175.1" y="101">G</text>
<text x="178" y="99.9">1</text>
<text x="58" y="103.2">2</text>
<text x="58" y="105.8">3</text>
<text x="60.5" y="104.5">3</text>
<text x="60.5" y="107">4</text>
<text x="172.4" y="104.5" transform="rotate(-90 172.4 104.5)">2</text>
<text x="216.4" y="106.3">1</text>
<text x="220.2" y="107.3">D1/TX</text>
<text x="239.6" y="107.3">VIN</text>
<text x="246.3" y="106.3">30</text>
<text x="58" y="108.3">4</text>
<text x="216.4" y="113.8">4</text>
<text x="216.4" y="111.3">3</text>
<text x="216.4" y="108.8">2</text>
<text x="220.2" y="112.3">RESET</text>
<text x="220.2" y="109.8">D0/RX</text>
<text x="236.3" y="112.3">RESET</text>
<text x="238.6" y="109.8">GND</text>
<text x="246.3" y="108.8">29</text>
<text x="246.3" y="111.3">28</text>
<text x="246.3" y="113.8">27</text>
<text x="144.9" y="119.4">1</text>
<text x="216.4" y="118.9">6</text>
<text x="216.4" y="116.4">5</text>
<text x="220.2" y="119.9">D3</text>
<text x="220.2" y="117.4">D2</text>
<text x="220.2" y="114.9">GND</text>
<text x="238.9" y="114.9">+5V</text>
<text x="240.9" y="117.4">A7</text>
<text x="240.9" y="119.9">A6</text>
<text x="246.3" y="116.4">26</text>
<text x="246.3" y="118.9">25</text>
<text x="144.9" y="121.9">2</text>
<text x="144.9" y="124.5">3</text>
<text x="216.4" y="124">8</text>
<text x="216.4" y="121.4">7</text>
<text x="220.2" y="125">D5</text>
<text x="220.2" y="122.4">D4</text>
<text x="240.9" y="122.4">A5</text>
<text x="240.9" y="125">A4</text>
<text x="246.3" y="121.4">24</text>
<text x="246.3" y="124">23</text>
<text x="260.4" y="123.6">SDA</text>
<text x="260.4" y="121.1">SCL</text>
<text x="144.9" y="127">4</text>
<text x="144.9" y="129.5">5</text>
<text x="214.9" y="131.6">11</text>
<text x="214.9" y="129">10</text>
<text x="216.4" y="126.5">9</text>
<text x="220.2" y="130">D7</text>
<text x="220.2" y="127.5">D6</text>
<text x="240.9" y="127.5">A3</text>
<text x="240.9" y="130">A2</text>
<text x="246.3" y="126.5">22</text>
<text x="246.3" y="129">21</text>
<text x="246.3" y="131.6">20</text>
<text x="214.9" y="136.6">13</text>
<text x="214.9" y="134.1">12</text>
<text x="220.2" y="137.6">D10</text>
<text x="220.2" y="135.1">D9</text>
<text x="220.2" y="132.6">D8</text>
<text x="237.9" y="137.6">AREF</text>
<text x="240.9" y="132.6">A1</text>
<text x="240.9" y="135.1">A0</text>
<text x="246.3" y="134.1">19</text>
<text x="246.3" y="136.6">18</text>
<text x="276.4" y="133.8">1</text>
<text x="276.4" y="136.4">2</text>
<text x="205.5" y="141.3">SPEPB</text>
<text x="214.9" y="139.1">14</text>
<text x="214.9" y="141.7">15</text>
<text x="220.2" y="140.1">D11/MOSI</text>
<text x="220.2" y="142.7">D12/MISO D13/SCK</text>
<text x="239.4" y="140.1">3V3</text>
<text x="246.3" y="139.1">17</text>
<text x="246.3" y="141.7">16</text>
<text x="276.4" y="138.9">3</text>
<text x="276.4" y="141.4">4</text>
<text x="276.4" y="143.9">5</text>
<text x="193.2" y="148.5">1</text>
<text x="276.4" y="146.5">6</text>
<text x="276.4" y="149">7</text>
<text x="193.2" y="151">2</text>
<text x="276.4" y="151.5">8</text>
<text x="169.4" y="159.1">1</text>
<text x="169.4" y="161.6">2</text>
<text x="172.7" y="158.1">1</text>
<text x="172.7" y="160.6">2</text>
<text x="169.4" y="164.2">3</text>
<text x="172.7" y="163.2">3</text>
<text x="277.9" y="171.5">1</text>
<text x="277.9" y="174">2</text>
</g>
<g font-size="1.3" fill="#00f">
<text x="56.9" y="19.9">WDRESET</text>
<text x="175.1" y="30">RELAYMAINPOW</text>
<text x="59.4" y="38.6">WDDEBUGTX</text>
<text x="217.1" y="51">MAINPOWERSWITCH</text>
<text x="60.6" y="71.7">SCL</text>
<text x="60.6" y="76.8">SDA</text>
<text x="75.8" y="74.3">RESET</text>
<text x="81.4" y="79.6">MAINPOWERSWITCH</text>
<text x="98.6" y="81.9">PB1</text>
<text x="142.9" y="81.9">SDA</text>
<text x="143.1" y="79.3">SCL</text>
<text x="150.4" y="79.3">PB0</text>
<text x="150.4" y="81.9">PB1</text>
<text x="98.6" y="84.4">PB0</text>
<text x="150.4" y="84.4">PB2</text>
<text x="150.4" y="86.9">PB3</text>
<text x="85.4" y="101.6">WS2801DATA</text>
<text x="100.9" y="103.6">WS2801CLK</text>
<text x="193.7" y="118">LED0</text>
<text x="193.9" y="120.5">LED1</text>
<text x="193.9" y="123.1">LED2</text>
<text x="199.2" y="133.7">LED3</text>
<text x="206.3" y="136.2">WIFILED</text>
<text x="187.6" y="138.8">MAINPOWERLED</text>
</g>
</svg>
